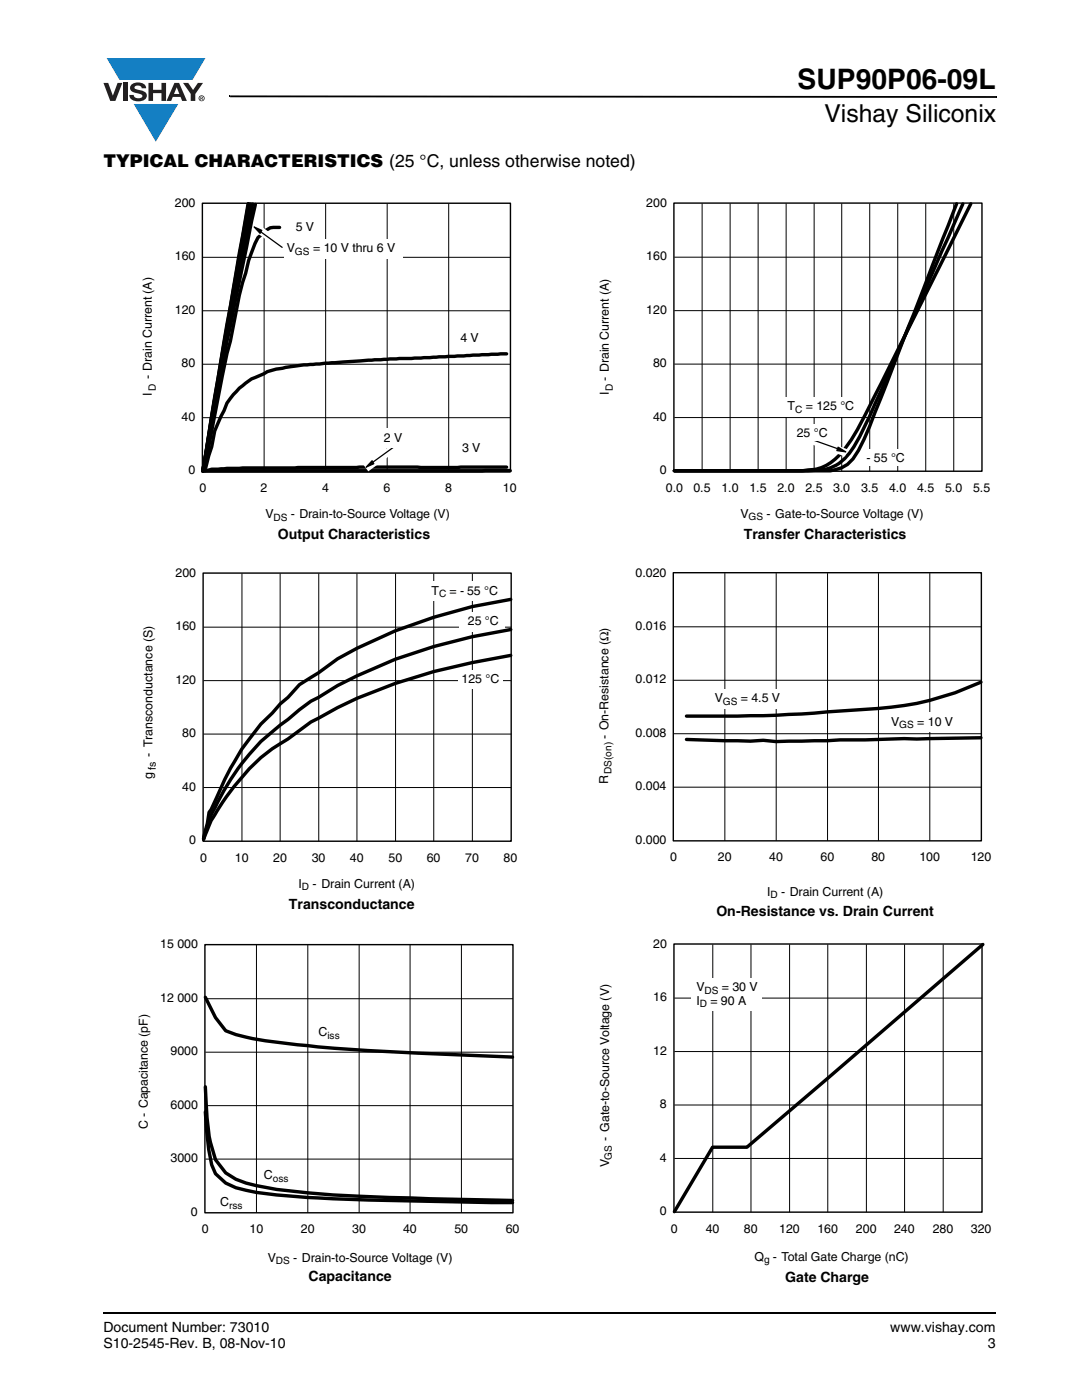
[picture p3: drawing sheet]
<svg xmlns="http://www.w3.org/2000/svg" width="216mm" height="279mm" viewBox="0 0 216 279" stroke-linecap="round" stroke-linejoin="round" font-family="sans-serif">
<path d="M20.5 261.8h.1v.4h-.1z" fill="#000"/>
<path d="M20.6 262h178.2" fill="none" stroke="#000" stroke-width=".36"/>
<path d="M20.6 11.6h20.4v16.7h-20.4z" fill="#fff"/>
<g fill="#147fc3">
<path d="M21.3 11.6h19.7l-2.6 4.3h-1.1h-13.5z"/>
<path d="M26.7 20.8h8.9l-4.5 7.5z"/>
</g>
<g fill="#231f20">
<path d="M20.6 16.5h1l.9 2.6 1-2.6h.9l-1.4 3.6h-1z"/>
<path d="M24.6 16.5h.9v3.6h-.9z"/>
<path d="M26.3 16.8a2.1 2.1 0 0 1 2.8 .4l.1 .4h-.9a.79 .79 0 0 0-.7-.5 .79 .79 0 0 0-.8 .4l.3 .3 1 .2a1.08 1.08 0 0 1 1.2 1 1.08 1.08 0 0 1-1.1 1.2 1.73 1.73 0 0 1-2.4-1.3h.9a.96 .96 0 0 0 .8 .7 .96 .96 0 0 0 .9-.4 1.31 1.31 0 0 0-1.2-.6 1.03 1.03 0 0 1-1.1-.6 1.03 1.03 0 0 1 .2-1.2z"/>
<path d="M29.6 16.5h.9v1.4h1.7v-1.4h.9v3.6h-.9v-1.5h-1.7v1.5h-.9z"/>
<path d="M36.5 16.5h1.1l.9 1.5 1-1.5h1l-1.5 2.3v1.3h-.9v-1.4z"/>
<path d="M35.3 17.4l.5 1.4h-1.1zM34.8 16.5l-1.6 3.6h1l.3-.8h1.5l.3 .8h1l-1.6-3.6z"/>
<path d="M39.8 19.6a.46 .46 0 0 1 .9 0 .46 .46 0 0 1-.9 0zM39.6 19.6a.6 .6 0 0 0 1.2 0 .6 .6 0 0 0-1.2 0z"/>
<path d="M40.1 19.4h.2v.1l-.2 .1zM40 19.3v.6h.1v-.2l.4 .2-.2-.2 .2-.2-.1-.2z"/>
</g>
<path d="M45.7 19.1h.2v.3h-.2zM45.9 19.1l152.9 .1v.3l-152.9-.1zM198.8 19.2h.1v.3h-.1z" fill="#000"/>
<path d="M28.2 39.2h74.9v65.2h-74.9z" fill="#fff"/>
<path d="M40.5 51.4h61.4M52.7 40.6v53.5M65 40.6v53.5M77.3 40.6v53.5M89.5 40.6v53.5M40.5 72.7h61.4M40.5 62h61.4M40.5 83.4h61.4" fill="none" stroke="#000" stroke-width=".2"/>
<path d="M49.5 40.7l-4.8 27.5-4.2 25.8M49.6 40.6l-5.2 29.5-3.9 23.9M50 40.7l-5.3 28.3-4.2 25M50.4 40.7l-2 10.3a909.7 909.7 0 0 0-7.9 43M51 40.8l-6.3 30.2-4.2 23M55.8 45.4a3.5 3.5 0 0 0-3.7 1.5l-.6 .5a29.6 29.6 0 0 0-2.5 7.1l-1.3 4.4-1.7 9.2-.7 2.4-1.1 5.3-3.1 16.8-.6 1.4M101.1 70.6l-19 .9-4.3 .1-8.5 .6a124.4 124.4 0 0 0-13.5 1.4l-2.5 .6-.6 .4a13.5 13.5 0 0 0-6.1 4.1l-1.3 1.7-2.5 5.6-.6 3.2-1.1 4.1-.6 .7M40.5 94h61.3M101.1 93.2l-52.7 .2a52.2 52.2 0 0 0-7.9 .6M101.8 93.9l-61.3 .1" fill="none" stroke="#000" stroke-width=".68"/>
<path d="M40.4 40.6h61.5v53.5h-61.5z" fill="none" stroke="#000" stroke-width=".28"/>
<g fill="#fff">
<path d="M56.6 47.8h23.7v3.9h-23.7z"/>
<path d="M90.5 87.6h7v3.8h-7z"/>
<path d="M90.2 65.6h7v3.8h-7z"/>
<path d="M57.3 43.6h7v3.8h-7z"/>
</g>
<path d="M51.1 44.5l6 4.3-.9 1.2-6-4.3z" fill="#fff"/>
<path d="M50.7 45.3l1.5 .7-.3 .6z" fill="#000"/>
<path d="M50.7 45.3l1.5 .7-.3 .6zM52 46.2l4.3 3.2" fill="none" stroke="#000" stroke-width=".25"/>
<path d="M72.6 92.8l6-4.3 .8 1.3-5.9 4.3z" fill="#fff"/>
<path d="M74.2 92l.4 .5-1.5 .7z" fill="#000"/>
<path d="M74.2 92l.4 .5-1.5 .7zM78.7 89.2l-4.4 3.1" fill="none" stroke="#000" stroke-width=".25"/>
<g fill="#fff">
<path d="M74.9 85.6h7.1v3.8h-7.1z"/>
<path d="M28.3 113h74.9v65.2h-74.9z"/>
</g>
<path d="M48.3 114.5v53.4M55.9 114.5v53.4M63.6 114.5v53.4M71.2 114.5v53.4M78.9 114.5v53.4M86.5 114.5v53.4M94.3 114.5v53.4M40.6 135.8h61.4M40.6 125.2h61.4M40.6 157.2h61.4M40.6 146.5h61.4" fill="none" stroke="#000" stroke-width=".2"/>
<path d="M40.5 114.4h61.5v53.5h-61.5z" fill="none" stroke="#000" stroke-width=".28"/>
<g fill="#fff">
<path d="M91.4 133.8h8.9v3.6h-8.9z"/>
<path d="M84.4 116.1h16.2v3.8h-16.2z"/>
<path d="M91.7 122.3h9.1v3.8h-9.1z"/>
</g>
<path d="M101.9 119.6a102.3 102.3 0 0 0-34.5 11.9l-3.8 2.8-3.8 2.3-2.3 2.6-1.6 1.3-1.6 1.8-2.3 2.2a59.5 59.5 0 0 0-9.4 16.1l-.9 1.5-.3 2.2-.8 3.1M101.9 130.8a119.7 119.7 0 0 0-34.5 10.4l-5.4 2.9-4.5 3.4a38.9 38.9 0 0 0-14.3 14.5 24.9 24.9 0 0 0-2.6 5.5M101.9 125.6a108.8 108.8 0 0 0-34.5 11.2l-3.8 2.4-1.6 .7-4.5 3.7a43.6 43.6 0 0 0-13.7 15.8l-1.7 3.2-1.5 4.9" fill="none" stroke="#000" stroke-width=".68"/>
<path d="M27.4 187.2h76.3v65.5h-76.3z" fill="#fff"/>
<path d="M41 199.3h61.4M51.2 188.6v53.4M61.4 188.6v53.4M71.7 188.6v53.4M81.8 188.6v53.4M92.1 188.6v53.4M41 210h61.4M41 231.3h61.4M41 220.7h61.4" fill="none" stroke="#000" stroke-width=".2"/>
<path d="M41 199l2 4.1 2 2.6a43.4 43.4 0 0 0 11.3 2.4 396.7 396.7 0 0 0 33.7 2.4l12.3 .5M41 216.9l.3 6.2a28 28 0 0 0 1.7 8.4l2 2.6 2.1 1.2a44.8 44.8 0 0 0 14.3 2.8 623.9 623.9 0 0 0 40.9 1.5M41 221.9l.6 7.5 .6 3.1 .8 1.7 2 1.9 2.1 .9a44.8 44.8 0 0 0 10.2 1.6l4.1 .4 12.3 .5 28.6 .5" fill="none" stroke="#000" stroke-width=".68"/>
<path d="M40.9 188.5h61.5v53.5h-61.5z" fill="none" stroke="#000" stroke-width=".28"/>
<path d="M119.4 39.2h78.2v65.1h-78.2z" fill="#fff"/>
<g fill="none" stroke="#000" stroke-width=".2">
<path d="M134.6 51.3h61.3M140.1 40.6v53.4M145.7 40.6v53.4M151.3 40.6v53.4M156.9 40.6v53.4M162.5 40.6v53.4M168 40.6v53.4M173.5 40.6v53.4M179.1 40.6v53.4M184.7 40.6v53.4M190.3 40.6v53.4M134.6 72.7h61.3"/>
<path d="M134.6 62h61.3M134.6 83.3h61.3"/>
</g>
<path d="M190.9 40.7l-15.1 38.7a98.8 98.8 0 0 1-4.5 10.5 6.7 6.7 0 0 1-5.6 4.1h-31.1M192.1 40.7l-16.3 37.3a92.8 92.8 0 0 1-5.9 11.9 8.4 8.4 0 0 1-7.5 4l-27.8 .1M193.7 40.7l-17.9 35.9a105.3 105.3 0 0 1-7 12.7 9.7 9.7 0 0 1-7.6 4.5l-1.1 .2h-25.5" fill="none" stroke="#000" stroke-width=".68"/>
<path d="M134.5 40.5h61.4v53.5h-61.4z" fill="none" stroke="#000" stroke-width=".28"/>
<path d="M162.2 87.1l6.9 2.6-.5 1.4-7-2.5z" fill="#fff"/>
<path d="M167.2 89.2l1.6 1-1.8-.3z" fill="#000"/>
<path d="M162.2 87.8l5 1.8M167.2 89.2l1.6 1-1.8-.3z" fill="none" stroke="#000" stroke-width=".25"/>
<g fill="#fff">
<path d="M158.6 84.7h7.1v3.4h-7.1z"/>
<path d="M172.9 89.6h9.4v3.2h-9.4z"/>
<path d="M154 79.3h17.7v3.8h-17.7z"/>
<path d="M119.2 112.9h78.6v66.8h-78.6z"/>
</g>
<path d="M144.6 114.4v53.4M154.9 114.4v53.4M165.1 114.4v53.4M175.3 114.4v53.4M185.5 114.4v53.4M134.4 135.8h61.4M134.4 125.1h61.4M134.4 157.1h61.4M134.4 146.4h61.4" fill="none" stroke="#000" stroke-width=".2"/>
<path d="M195.7 136.1a56.4 56.4 0 0 1-20.5 5.3l-20.4 1.3-17.8 .2M195.7 147.2l-12.7 .3-2.6-.1-25.6 .6-2.5-.3-2.5 .2-12.8-.3" fill="none" stroke="#000" stroke-width=".68"/>
<path d="M134.3 114.3h61.5v53.5h-61.5z" fill="none" stroke="#000" stroke-width=".28"/>
<g fill="#fff">
<path d="M177.2 142.3h13.8v3.8h-13.8z"/>
<path d="M140.9 137.6h18v3.8h-18z"/>
<path d="M119.4 187h78.4v65.6h-78.4z"/>
</g>
<path d="M134.6 199.2h61.4M142.2 188.5v53.4M149.8 188.5v53.4M157.6 188.5v53.4M165.2 188.5v53.4M172.9 188.5v53.4M180.5 188.5v53.4M188.2 188.5v53.4M134.6 209.9h61.4M134.6 231.2h61.4M134.6 220.5h61.4" fill="none" stroke="#000" stroke-width=".2"/>
<path d="M196.1 188.5l-47.1 40.5h-6.8l-7.6 12.8" fill="none" stroke="#000" stroke-width=".68"/>
<path d="M134.5 188.4h61.5v53.5h-61.5z" fill="none" stroke="#000" stroke-width=".28"/>
<path d="M138 195.3h14.1v6.5h-14.1z" fill="#fff"/>
<text font-size="5.6" x="159.2" y="17.7">SUP90P06-09L</text>
<text font-size="4.9" x="164.5" y="24.3">Vishay Siliconix</text>
<text font-size="3.5" x="20.6" y="33.3">TYPICAL CHARACTERISTICS (25 °C, unless otherwise noted)</text>
<g font-size="2.8">
<text x="55.4" y="107.6">Output Characteristics</text>
<text x="148.4" y="107.6">Transfer Characteristics</text>
<text x="57.7" y="181.5">Transconductance</text>
<text x="142.9" y="182.8">On-Resistance vs. Drain Current</text>
<text x="61.6" y="255.7">Capacitance</text>
<text x="156.7" y="255.8">Gate Charge</text>
<text x="20.6" y="265.9">Document Number: 73010</text>
<text x="20.6" y="269.1">S10-2545-Rev. B, 08-Nov-10</text>
<text x="177.7" y="265.9">www.vishay.com</text>
<text x="197.1" y="269.1">3</text>
</g>
<g font-size="2.5">
<text x="34.9" y="41.3">200</text>
<text x="129" y="41.3">200</text>
<text x="59" y="46.1">5 V</text>
<text x="34.9" y="52">160</text>
<text x="57.2" y="50.4">V</text>
<text x="62.5" y="50.4">= 10 V thru 6 V</text>
<text x="129" y="52">160</text>
<text x="34.9" y="62.7">120</text>
<text x="129" y="62.6">120</text>
<text x="91.9" y="68.2">4 V</text>
<text x="30.3" y="75.7" transform="rotate(-90 30.3 75.7)">- Drain Current (A)</text>
<text x="36.2" y="73.3">80</text>
<text x="121.5" y="76" transform="rotate(-90 121.5 76)">- Drain Current (A)</text>
<text x="130.3" y="73.3">80</text>
<text x="30.3" y="79.1" transform="rotate(-90 30.3 79.1)">I</text>
<text x="36.2" y="84">40</text>
<text x="121.5" y="78.9" transform="rotate(-90 121.5 78.9)">I</text>
<text x="130.3" y="84">40</text>
<text x="157.2" y="81.9">T</text>
<text x="160.8" y="81.9">= 125 °C</text>
<text x="76.6" y="88.1">2 V</text>
<text x="159" y="87.2">25 °C</text>
<text x="37.6" y="94.7">0</text>
<text x="92.2" y="90.2">3 V</text>
<text x="131.7" y="94.6">0</text>
<text x="172.9" y="92.1">- 55 °C</text>
<text x="39.8" y="98.1">0</text>
<text x="52" y="98.1">2</text>
<text x="64.3" y="98.1">4</text>
<text x="76.5" y="98.1">6</text>
<text x="88.8" y="98.1">8</text>
<text x="100.3" y="98.1">10</text>
<text x="132.9" y="98.1">0.0</text>
<text x="138.4" y="98.1">0.5</text>
<text x="143.9" y="98.1">1.0</text>
<text x="149.5" y="98.1">1.5</text>
<text x="155.1" y="98.1">2.0</text>
<text x="160.7" y="98.1">2.5</text>
<text x="166.2" y="98.1">3.0</text>
<text x="171.8" y="98.1">3.5</text>
<text x="177.4" y="98.1">4.0</text>
<text x="183" y="98.1">4.5</text>
<text x="188.6" y="98.1">5.0</text>
<text x="194.2" y="98.1">5.5</text>
<text x="53" y="103.4">V</text>
<text x="58" y="103.4">- Drain-to-Source Voltage (V)</text>
<text x="147.7" y="103.4">V</text>
<text x="153" y="103.4">- Gate-to-Source Voltage (V)</text>
<text x="35" y="115.1">200</text>
<text x="86.1" y="118.7">T</text>
<text x="89.7" y="118.7">= - 55 °C</text>
<text x="126.8" y="115.1">0.020</text>
<text x="35" y="125.8">160</text>
<text x="93.4" y="124.8">25 °C</text>
<text x="126.8" y="125.7">0.016</text>
<text x="35" y="136.5">120</text>
<text x="92.1" y="136.3">125 °C</text>
<text x="126.8" y="136.4">0.012</text>
<text x="142.6" y="140.2">V</text>
<text x="147.8" y="140.2">= 4.5 V</text>
<text x="36.4" y="147.1">80</text>
<text x="121.4" y="147.5" transform="rotate(-90 121.4 147.5)">- On-Resistance (Ω)</text>
<text x="126.8" y="147.1">0.008</text>
<text x="177.8" y="144.8">V</text>
<text x="183" y="144.8">= 10 V</text>
<text x="30.5" y="155.4" transform="rotate(-90 30.5 155.4)">g</text>
<text x="30.5" y="151" transform="rotate(-90 30.5 151)">- Transconductance (S)</text>
<text x="36.4" y="157.8">40</text>
<text x="121.3" y="156.4" transform="rotate(-90 121.3 156.4)">R</text>
<text x="126.8" y="157.7">0.004</text>
<text x="37.7" y="168.5">0</text>
<text x="39.9" y="171.9">0</text>
<text x="46.9" y="171.9">10</text>
<text x="54.5" y="171.9">20</text>
<text x="62.2" y="171.9">30</text>
<text x="69.8" y="171.9">40</text>
<text x="77.5" y="171.9">50</text>
<text x="85.1" y="171.9">60</text>
<text x="92.9" y="171.9">70</text>
<text x="100.5" y="171.9">80</text>
<text x="126.8" y="168.4">0.000</text>
<text x="133.8" y="171.9">0</text>
<text x="143.2" y="171.9">20</text>
<text x="153.5" y="171.9">40</text>
<text x="163.7" y="171.9">60</text>
<text x="173.9" y="171.9">80</text>
<text x="183.5" y="171.9">100</text>
<text x="193.7" y="171.9">120</text>
<text x="59.6" y="177.2">I</text>
<text x="62.4" y="177.2">- Drain Current (A)</text>
<text x="153.1" y="178.7">I</text>
<text x="155.9" y="178.7">- Drain Current (A)</text>
<text x="32" y="189.3">15 000</text>
<text x="130.3" y="189.2">20</text>
<text x="139" y="197.8">V</text>
<text x="144" y="197.8">= 30 V</text>
<text x="32" y="200">12 000</text>
<text x="130.3" y="199.8">16</text>
<text x="139" y="200.5">I</text>
<text x="141.8" y="200.5">= 90 A</text>
<text x="63.6" y="206.7">C</text>
<text x="34" y="210.6">9000</text>
<text x="130.3" y="210.5">12</text>
<text x="34" y="221.3">6000</text>
<text x="131.7" y="221.2">8</text>
<text x="29.5" y="225.3" transform="rotate(-90 29.5 225.3)">C - Capacitance (pF)</text>
<text x="121.5" y="227.6" transform="rotate(-90 121.5 227.6)">- Gate-to-Source Voltage (V)</text>
<text x="34" y="232">3000</text>
<text x="121.5" y="233" transform="rotate(-90 121.5 233)">V</text>
<text x="131.7" y="231.8">4</text>
<text x="52.7" y="235.4">C</text>
<text x="38.1" y="242.6">0</text>
<text x="43.9" y="240.7">C</text>
<text x="131.7" y="242.5">0</text>
<text x="133.9" y="246">0</text>
<text x="140.8" y="246">40</text>
<text x="148.4" y="246">80</text>
<text x="155.5" y="246">120</text>
<text x="163.1" y="246">160</text>
<text x="170.8" y="246">200</text>
<text x="178.4" y="246">240</text>
<text x="186.1" y="246">280</text>
<text x="193.7" y="246">320</text>
<text x="40.3" y="246.1">0</text>
<text x="49.8" y="246.1">10</text>
<text x="53.5" y="251.8">V</text>
<text x="58.5" y="251.8">- Drain-to-Source Voltage (V)</text>
<text x="60" y="246.1">20</text>
<text x="70.3" y="246.1">30</text>
<text x="80.4" y="246.1">40</text>
<text x="90.7" y="246.1">50</text>
<text x="100.9" y="246.1">60</text>
<text x="150.6" y="251.6">Q</text>
<text x="154.2" y="251.6">- Total Gate Charge (nC)</text>
</g>
<text font-size="2.1" x="31.1" y="153.6" transform="rotate(-90 31.1 153.6)">fs</text>
<g font-size="2">
<text x="58.8" y="50.9">GS</text>
<text x="31.1" y="78.1" transform="rotate(-90 31.1 78.1)">D</text>
<text x="122.3" y="78" transform="rotate(-90 122.3 78)">D</text>
<text x="158.7" y="82.4">C</text>
<text x="54.6" y="103.9">DS</text>
<text x="149.4" y="103.9">GS</text>
<text x="87.6" y="119.2">C</text>
<text x="144.2" y="140.7">GS</text>
<text x="179.4" y="145.3">GS</text>
<text x="122" y="154.4" transform="rotate(-90 122 154.4)">DS(on)</text>
<text x="60.3" y="177.7">D</text>
<text x="153.8" y="179.2">D</text>
<text x="139.6" y="201">D</text>
<text x="140.6" y="198.3">DS</text>
<text x="65.4" y="207.3">iss</text>
<text x="122.1" y="231.4" transform="rotate(-90 122.1 231.4)">GS</text>
<text x="54.4" y="235.9">oss</text>
<text x="45.7" y="241.2">rss</text>
<text x="55.1" y="252.3">DS</text>
<text x="152.5" y="252.2">g</text>
</g>
</svg>
